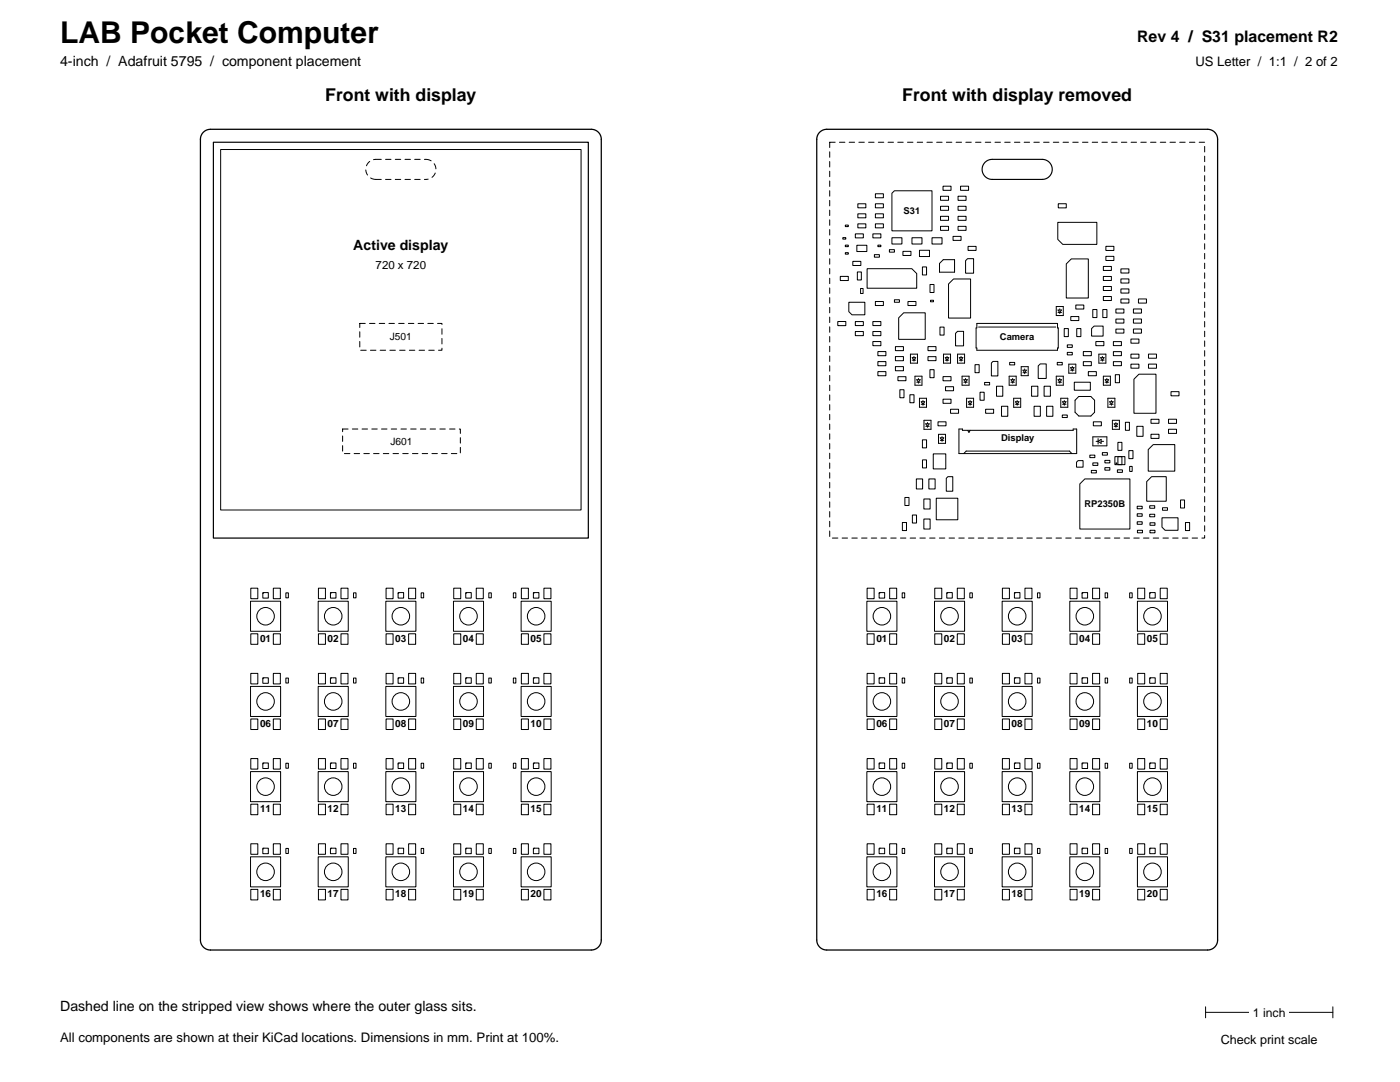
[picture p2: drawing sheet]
<svg xmlns="http://www.w3.org/2000/svg" width="279mm" height="216mm" viewBox="0 0 279 216" stroke-linecap="round" stroke-linejoin="round" font-family="sans-serif">
<g fill="none" stroke="#000" stroke-width=".2">
<path d="M51.7 38.7h1.6v.8h-1.6zM55.5 38.1h7.5v8h-8v-7.5zM64.7 39.2h1.6v.8h-1.6zM65.2 37.2h1.6v.8h-1.6zM68.2 39.2h1.6v.8h-1.6zM68.7 37.2h1.6v.8h-1.6zM44.7 55.2h1.6v.8h-1.6zM45.2 47.4h.6v.3h-.6zM45.7 50.4h.6v.3h-.6zM45.7 48.9h.6v.3h-.6zM45.7 44.9h.6v.3h-.6zM47.2 52.2h1.6v.8h-1.6z"/>
<path d="M47.7 46.7h1.6v.8h-1.6zM48 48.9h2v1.3h-2zM48.1 54.3h.8v1.6h-.8zM48.2 44.7h1.6v.8h-1.6zM48.2 40.7h1.6v.8h-1.6zM48.2 42.7h1.6v.8h-1.6zM48.8 57.6h.4v1h-.4zM50 53.6h9l.9 1v2.9h-9.9zM51.2 46.7h1.6v.8h-1.6zM51.5 50.8h1v.5h-1zM51.7 42.7h1.6v.8h-1.6zM51.7 40.7h1.6v.8h-1.6z"/>
<path d="M51.7 44.7h1.6v.8h-1.6zM52.2 48.9h.6v.3h-.6zM54.5 49.8h1v.5h-1zM55 47.4h2v1.3h-2zM55.5 59.8h1v.5h-1zM57.2 50.2h1.6v.8h-1.6zM59 47.4h2v1.3h-2zM60.5 49.9h2v1.3h-2zM61.1 53.3h.8v1.6h-.8zM62.6 56.8h.8v1.6h-.8zM62.7 59.9h.6v.3h-.6zM63 47.4h2v1.3h-2z"/>
<path d="M64.5 52.6l.7-.8h2.3v2.5h-3zM64.7 43.2h1.6v.8h-1.6zM64.7 45.2h1.6v.8h-1.6zM64.7 41.2h1.6v.8h-1.6zM66.3 56.7l1-1h3.4v7.8h-4.4zM67.2 47.2h1.6v.8h-1.6zM68.2 41.2h1.6v.8h-1.6zM68.2 45.2h1.6v.8h-1.6zM68.2 43.2h1.6v.8h-1.6zM69.7 52l.4-.4h1.2v2.9h-1.6zM70.2 49.2h1.6v.8h-1.6zM88.1 44.4h7.8v4.4h-6.8l-1-1z"/>
<path d="M88.2 40.7h1.6v.8h-1.6zM89.8 52.7l1-1h3.4v7.8h-4.4zM97.2 59.2h1.6v.8h-1.6zM97.2 53.2h1.6v.8h-1.6zM97.2 57.2h1.6v.8h-1.6zM97.2 55.2h1.6v.8h-1.6zM97.7 49.2h1.6v.8h-1.6zM97.7 51.2h1.6v.8h-1.6zM100.7 59.7h1.6v.8h-1.6zM100.7 55.7h1.6v.8h-1.6zM100.7 57.7h1.6v.8h-1.6zM100.7 53.7h1.6v.8h-1.6z"/>
<path d="M104.2 59.7h1.6v.8h-1.6zM44.2 64.2h1.6v.8h-1.6zM46.4 60.3h3.2v2.5h-2.6l-.6-.6zM47.7 64.2h1.6v.8h-1.6zM47.7 66.2h1.6v.8h-1.6zM51.2 68.2h1.6v.8h-1.6zM51.2 64.2h1.6v.8h-1.6zM51.2 66.2h1.6v.8h-1.6zM51.7 60.2h1.6v.8h-1.6zM52.2 70.2h1.6v.8h-1.6zM52.2 74.2h1.6v.8h-1.6zM52.2 72.2h1.6v.8h-1.6z"/>
<path d="M55.7 73.2h1.6v.8h-1.6zM55.7 71.2h1.6v.8h-1.6zM55.7 69.2h1.6v.8h-1.6zM56.2 75.2h1.6v.8h-1.6zM56.6 77.8h.8v1.6h-.8zM57.3 62.4h4.3v5.3h-5.2v-4.3zM58.2 60.2h1.6v.8h-1.6zM58.6 78.8h.8v1.6h-.8zM58.7 70.7h1.4v1.8h-1.4zM59 71.4h.8l-.4 .5zM59 71.9h.8M59.4 71.1v.3"/>
<path d="M59.4 71.9v.2M59.6 75.1h1.4v1.8h-1.4zM59.9 75.8h.8l-.4 .5zM59.9 76.3h.8M60.3 75.5v.3M60.3 76.3v.2M60.5 79.5h1.4v1.8h-1.4zM61.2 79.9v.3M62.2 69.2h1.6v.8h-1.6zM62.2 71.2h1.6v.8h-1.6zM62.6 73.8h.8v1.6h-.8zM64.6 65.3h.8v1.6h-.8z"/>
<path d="M65.2 75.2h1.6v.8h-1.6zM65.2 79.7h1.6v.8h-1.6zM65.3 70.7h1.4v1.8h-1.4zM65.7 71.4h.6l-.3 .5zM65.7 71.9h.6M65.7 77.2h1.6v.8h-1.6zM66 71.1v.3M66 71.9v.2M68.1 66.1h1.2v2.9h-1.6v-2.5zM68.1 70.7h1.4v1.8h-1.4zM68.4 71.4h.7l-.3 .5zM68.4 71.9h.7"/>
<path d="M68.8 71.1v.3M68.8 71.9v.2M69 75.1h1.4v1.8h-1.4zM69.4 75.8h.6l-.3 .5zM69.4 76.3h.6M69.7 75.5v.3M69.7 76.3v.2M69.9 79.5h1.4v1.8h-1.4zM70.6 79.9v.3M71.6 72.8h.8v1.6h-.8zM72.6 78.3h.8v1.6h-.8zM73.5 76.3h1v.5h-1z"/>
<path d="M74.8 72.4l.4-.3h1v2.9h-1.4zM75.9 77.1h1.2v2h-1.2zM78.4 75.1h1.4v1.8h-1.4zM78.5 72.3h1v.5h-1zM78.7 75.8h.8l-.4 .5zM78.7 76.3h.8M79.1 75.5v.3M79.1 76.3v.2M79.3 79.5h1.4v1.8h-1.4zM80 79.9v.3M80.8 73.2h1.4v1.8h-1.4zM81.1 73.9h.7l-.3 .5z"/>
<path d="M81.1 74.4h.7M81.5 73.6v.3M81.5 74.4v.2M82.9 77.1h1.2v2h-1.2zM84.6 72.6h1.2v2.9h-1.6v-2.5zM85.4 77.1h1.2v2h-1.2zM87.8 75.1h1.4v1.8h-1.4zM87.8 61.2h1.4v1.8h-1.4zM88 72.3h1v.5h-1zM88.1 75.8h.8l-.4 .5zM88.1 76.3h.8M88.1 61.9h.8l-.4 .5z"/>
<path d="M88.1 62.4h.8M88.5 61.6v.3M88.5 62.4v.2M88.5 75.5v.3M88.5 76.3v.2M88.7 79.5h1.4v1.8h-1.4zM89.4 65.6h.8v1.6h-.8zM89.4 79.9v.3M90 68.8h1v.5h-1zM90 70.3h1v.5h-1zM90.3 72.7h1.4v1.8h-1.4zM90.6 73.9h.8"/>
<path d="M90.6 73.4h.8l-.4 .5zM90.7 63.2h1.6v.8h-1.6zM91 73.1v.3M91 73.9v.2M91.4 76.3h3.2v1.6h-3.2zM91.7 60.9h1.6v.8h-1.6zM91.9 65.6h.8v1.6h-.8zM92.3 79.1h2.4l.7 .8v2.4l-.7 .7h-2.4l-.8-.7v-2.4zM93.2 70.2h1.6v.8h-1.6zM93.2 72.2h1.6v.8h-1.6zM94.2 74.2h1.6v.8h-1.6zM94.8 65.6l.6-.5h1.7v2h-2.3z"/>
<path d="M95.1 61.8h.8v1.6h-.8zM95.7 68.2h1.6v.8h-1.6zM96.3 70.7h1.4v1.8h-1.4zM96.7 71.4h.7l-.4 .5zM96.7 71.9h.7M97 71.1v.3M97 71.9v.2M97.1 61.8h.8v1.6h-.8zM97.2 75.1h1.4v1.8h-1.4zM97.6 75.8h.6l-.3 .5zM97.6 76.3h.6M97.9 75.5v.3"/>
<path d="M97.9 76.3v.2M98.1 79.5h1.4v1.8h-1.4zM98.8 79.9v.3M99.2 70.2h1.6v.8h-1.6zM99.2 72.2h1.6v.8h-1.6zM99.2 68.2h1.6v.8h-1.6zM99.6 74.8h.8v1.6h-.8zM99.7 63.7h1.6v.8h-1.6zM99.7 61.7h1.6v.8h-1.6zM99.7 65.7h1.6v.8h-1.6zM102.7 70.7h1.6v.8h-1.6zM102.7 67.7h1.6v.8h-1.6z"/>
<path d="M102.7 72.7h1.6v.8h-1.6zM103.2 61.7h1.6v.8h-1.6zM103.2 65.7h1.6v.8h-1.6zM103.2 63.7h1.6v.8h-1.6zM104.3 74.7h3.4v7.8h-4.4v-6.8zM106.2 70.7h1.6v.8h-1.6zM106.2 72.7h1.6v.8h-1.6zM110.7 78.2h1.6v.8h-1.6zM57.6 99.3h.8v1.6h-.8zM59.9 95.6h1.2v2h-1.2zM60.9 80.2h.6l-.3 .5zM60.9 80.7h.6"/>
<path d="M61.1 87.8h.8v1.6h-.8zM61.1 91.8h.8v1.6h-.8zM61.2 80.7v.2M61.4 99.6h1.2v2h-1.2zM61.4 83.9h1.4v1.8h-1.4zM61.8 84.6h.6l-.3 .5zM61.8 85.1h.6M62.1 84.3v.3M62.1 85.1v.2M62.4 95.6h1.2v2h-1.2zM63.2 90.6h2.6v3h-2.6zM63.8 99.4h4.4v4.3h-4.4z"/>
<path d="M64.2 84.2h1.6v.8h-1.6zM64.3 86.7h1.4v1.8h-1.4zM64.6 87.4h.8l-.4 .5zM64.6 87.9h.8M65 87.1v.3M65 87.9v.2M66.2 95.1h1v2.9h-1.4v-2.6zM66.7 81.7h1.6v.8h-1.6zM70.3 80.2h.6l-.3 .5zM70.3 80.7h.6M70.6 80.7v.2M73.7 81.7h1.6v.8h-1.6z"/>
<path d="M76.9 81.1h1.2v2h-1.2zM79.6 80.2h.8l-.4 .5zM79.6 80.7h.8M80 80.7v.2M83.4 81.1h1.2v2h-1.2zM85.9 81.1h1.2v2h-1.2zM89 82.8h1v.5h-1zM89.1 80.2h.6l-.3 .5zM89.1 80.7h.6M89.4 80.7v.2M92.1 91.9h1.1v1.3h-1.4v-1zM93.5 95.6h9v10h-10v-9z"/>
<path d="M94.5 90.8h1v.5h-1zM94.8 93.9h1v.5h-1zM95.1 92.4h1v.5h-1zM95.1 87.2h2.8v1.8h-2.8zM95.2 84.2h1.6v.8h-1.6zM95.7 88.1h.5M96.2 87.5v1.1M96.2 88.1l.6-.4v.8zM96.8 88.1h.5M97 90.3h1v.5h-1zM97.5 93.3h1v.5h-1zM97.5 91.9h1v.5h-1z"/>
<path d="M98.5 80.2h.6l-.3 .5zM98.5 80.7h.6M98.8 80.7v.2M99 83.9h1.4v1.8h-1.4zM99.3 84.6h.7l-.3 .5zM99.3 85.1h.7M99.5 91.1h2v1.6h-2zM99.7 84.3v.3M99.7 85.1v.2M100 93.8h1v.5h-1zM100.1 91.1h.8v1.6h-.8zM100.1 88.3h.8v1.6h-.8z"/>
<path d="M101.6 84.3h.8v1.6h-.8zM102.3 89.9h.8v1.6h-.8zM102.4 93.1h.6v1h-.6zM103.9 85.1h1.2v2h-1.2zM106.1 89.7l1.1-1h4.3v5.3h-5.4zM106.7 86.7h1.6v.8h-1.6zM106.7 83.7h1.6v.8h-1.6zM106.8 95.1h3v4.9h-4v-3.9zM110.2 85.7h1.6v.8h-1.6zM110.2 83.7h1.6v.8h-1.6zM112.6 99.8h.8v1.6h-.8zM50 120h6v6h-6z"/>
<path d="M50 117.4h1.4v2.1h-1.4zM52.5 118.2h1.1v1.1h-1.1zM52.7 118.2l-.2 .3M54.5 117.4h1.4v2.1h-1.4zM57 118.3h.6v1h-.6zM57.1 104.3h.8v1.6h-.8zM59.1 102.8h.8v1.6h-.8zM61.4 103.6h1.2v2h-1.2zM63.5 120h6v6h-6zM63.5 117.4h1.4v2.1h-1.4zM66 118.2h1.1v1.1h-1.1zM66.2 118.2l-.2 .3"/>
<path d="M68 117.4h1.4v2.1h-1.4zM70.6 118.3h.5v1h-.5zM77 120h6v6h-6zM77 117.4h1.5v2.1h-1.5zM79.5 118.2h1v1.1h-1zM79.7 118.2l-.2 .3M81.6 117.4h1.4v2.1h-1.4zM84.1 118.3h.5v1h-.5zM90.5 120h6v6h-6zM90.6 117.4h1.4v2.1h-1.4zM92.9 118.2h1.1v1.1h-1.1zM93.2 118.2l-.3 .3"/>
<path d="M95.1 117.4h1.4v2.1h-1.4zM97.6 118.3h.5v1h-.5zM102.4 118.3h.6v1h-.6zM103.9 101h1.1v.5h-1.1zM103.9 102.5h1.1v.5h-1.1zM103.9 104.1h1.1v.5h-1.1zM104 120h6v6h-6zM104 105.8h1v.5h-1zM104.1 117.4h1.4v2.1h-1.4zM106.4 102.6h1.1v.5h-1.1zM106.4 100.9h1.1v.5h-1.1zM106.4 118.2h1.1v1.1h-1.1z"/>
<path d="M106.5 105.8h1v.5h-1zM106.5 104.3h1v.5h-1zM106.7 118.2l-.3 .3M108.6 117.4h1.4v2.1h-1.4zM108.9 103.3h3.2v2.5h-2.6l-.6-.6zM109 101.3h1v.5h-1zM113.6 104.3h.8v1.6h-.8zM50 137h6v6h-6zM50 126.5h1.4v2.1h-1.4zM50 134.4h1.4v2.1h-1.4zM52.5 135.2h1.1v1.1h-1.1zM52.7 135.2l-.2 .3"/>
<path d="M54.5 126.5h1.4v2.1h-1.4zM54.5 134.4h1.4v2.1h-1.4zM57 135.3h.6v1h-.6zM63.5 137h6v6h-6zM63.5 134.4h1.4v2.1h-1.4zM63.5 126.5h1.4v2.1h-1.4zM66 135.2h1.1v1.1h-1.1zM66.2 135.2l-.2 .3M68 134.4h1.4v2.1h-1.4zM68 126.5h1.4v2.1h-1.4zM70.6 135.3h.5v1h-.5zM77 137h6v6h-6z"/>
<path d="M77 126.5h1.5v2.1h-1.5zM77 134.4h1.5v2.1h-1.5zM79.5 135.2h1v1.1h-1zM79.7 135.2l-.2 .3M81.6 126.5h1.4v2.1h-1.4zM81.6 134.4h1.4v2.1h-1.4zM84.1 135.3h.5v1h-.5zM90.5 137h6v6h-6zM90.6 126.5h1.4v2.1h-1.4zM90.6 134.4h1.4v2.1h-1.4zM92.9 135.2h1.1v1.1h-1.1zM93.2 135.2l-.3 .3"/>
<path d="M95.1 126.5h1.4v2.1h-1.4zM95.1 134.4h1.4v2.1h-1.4zM97.6 135.3h.5v1h-.5zM102.4 135.3h.6v1h-.6zM104 137h6v6h-6zM104.1 126.5h1.4v2.1h-1.4zM104.1 134.4h1.4v2.1h-1.4zM106.4 135.2h1.1v1.1h-1.1zM106.7 135.2l-.3 .3M108.6 126.5h1.4v2.1h-1.4zM108.6 134.4h1.4v2.1h-1.4zM50 154h6v6h-6z"/>
<path d="M50 143.5h1.4v2.1h-1.4zM50 151.4h1.4v2.1h-1.4zM52.5 152.2h1.1v1.1h-1.1zM52.7 152.2l-.2 .3M54.5 143.5h1.4v2.1h-1.4zM54.5 151.4h1.4v2.1h-1.4zM57 152.3h.6v1h-.6zM63.5 154h6v6h-6zM63.5 143.5h1.4v2.1h-1.4zM63.5 151.4h1.4v2.1h-1.4zM66 152.2h1.1v1.1h-1.1zM66.2 152.2l-.2 .3"/>
<path d="M68 143.5h1.4v2.1h-1.4zM68 151.4h1.4v2.1h-1.4zM70.6 152.3h.5v1h-.5zM77 154h6v6h-6zM77 143.5h1.5v2.1h-1.5zM77 151.4h1.5v2.1h-1.5zM79.5 152.2h1v1.1h-1zM79.7 152.2l-.2 .3M81.6 143.5h1.4v2.1h-1.4zM81.6 151.4h1.4v2.1h-1.4zM84.1 152.3h.5v1h-.5zM90.5 154h6v6h-6z"/>
<path d="M90.6 151.4h1.4v2.1h-1.4zM90.6 143.5h1.4v2.1h-1.4zM92.9 152.2h1.1v1.1h-1.1zM93.2 152.2l-.3 .3M95.1 151.4h1.4v2.1h-1.4zM95.1 143.5h1.4v2.1h-1.4zM97.6 152.3h.5v1h-.5zM102.4 152.3h.6v1h-.6zM104 154h6v6h-6zM104.1 151.4h1.4v2.1h-1.4zM104.1 143.5h1.4v2.1h-1.4zM106.4 152.2h1.1v1.1h-1.1z"/>
<path d="M106.7 152.2l-.3 .3M108.6 151.4h1.4v2.1h-1.4zM108.6 143.5h1.4v2.1h-1.4zM50 171h6v6h-6zM50 177.5h1.4v2.1h-1.4zM50 168.4h1.4v2.1h-1.4zM50 160.5h1.4v2.1h-1.4zM52.5 169.2h1.1v1.1h-1.1zM52.7 169.2l-.2 .3M54.5 177.5h1.4v2.1h-1.4zM54.5 168.4h1.4v2.1h-1.4zM54.5 160.5h1.4v2.1h-1.4z"/>
<path d="M57 169.3h.6v1h-.6zM63.5 171h6v6h-6zM63.5 160.5h1.4v2.1h-1.4zM63.5 177.5h1.4v2.1h-1.4zM63.5 168.4h1.4v2.1h-1.4zM66 169.2h1.1v1.1h-1.1zM66.2 169.2l-.2 .3M68 160.5h1.4v2.1h-1.4zM68 177.5h1.4v2.1h-1.4zM68 168.4h1.4v2.1h-1.4zM70.6 169.3h.5v1h-.5zM77 171h6v6h-6z"/>
<path d="M77 177.5h1.5v2.1h-1.5zM77 168.4h1.5v2.1h-1.5zM77 160.5h1.5v2.1h-1.5zM79.5 169.2h1v1.1h-1zM79.7 169.2l-.2 .3M81.6 177.5h1.4v2.1h-1.4zM81.6 168.4h1.4v2.1h-1.4zM81.6 160.5h1.4v2.1h-1.4zM84.1 169.3h.5v1h-.5zM90.5 171h6v6h-6zM90.6 177.5h1.4v2.1h-1.4zM90.6 168.4h1.4v2.1h-1.4z"/>
<path d="M90.6 160.5h1.4v2.1h-1.4zM92.9 169.2h1.1v1.1h-1.1zM93.2 169.2l-.3 .3M95.1 177.5h1.4v2.1h-1.4zM95.1 168.4h1.4v2.1h-1.4zM95.1 160.5h1.4v2.1h-1.4zM97.6 169.3h.5v1h-.5zM102.4 169.3h.6v1h-.6zM104 171h6v6h-6zM104.1 160.5h1.4v2.1h-1.4zM104.1 177.5h1.4v2.1h-1.4zM104.1 168.4h1.4v2.1h-1.4z"/>
<path d="M106.4 169.2h1.1v1.1h-1.1zM106.7 169.2l-.3 .3M108.6 160.5h1.4v2.1h-1.4zM108.6 177.5h1.4v2.1h-1.4zM108.6 168.4h1.4v2.1h-1.4z"/>
<circle cx="99.8" cy="92.5" r=".1"/>
<circle cx="53" cy="140" r="1.75"/>
<circle cx="53" cy="123" r="1.75"/>
<circle cx="66.5" cy="123" r="1.75"/>
<circle cx="66.5" cy="140" r="1.75"/>
<circle cx="80" cy="123" r="1.75"/>
<circle cx="80" cy="140" r="1.75"/>
<circle cx="93.5" cy="123" r="1.75"/>
<circle cx="93.5" cy="140" r="1.75"/>
<circle cx="107" cy="123" r="1.75"/>
<circle cx="107" cy="140" r="1.75"/>
<circle cx="53" cy="157" r="1.75"/>
<circle cx="66.5" cy="157" r="1.75"/>
<circle cx="80" cy="157" r="1.75"/>
<circle cx="93.5" cy="157" r="1.75"/>
<circle cx="107" cy="157" r="1.75"/>
<circle cx="53" cy="174" r="1.75"/>
<circle cx="66.5" cy="174" r="1.75"/>
<circle cx="80" cy="174" r="1.75"/>
<circle cx="93.5" cy="174" r="1.75"/>
<circle cx="107" cy="174" r="1.75"/>
</g>
<path d="M42.6 28.4h74.8v79h-74.8z" fill-rule="evenodd" fill="#fff" stroke="#000" stroke-width=".24"/>
<g fill="none" stroke="#000" stroke-width=".2">
<path d="M44 29.8h72v72h-72zM174.7 38.7h1.6v.8h-1.6zM178 38.6l.5-.5h7.5v8h-8zM187.7 39.2h1.6v.8h-1.6zM188.2 37.2h1.6v.8h-1.6zM191.2 39.2h1.6v.8h-1.6zM191.7 37.2h1.6v.8h-1.6zM167.7 55.2h1.6v.8h-1.6zM168.2 47.4h.6v.3h-.6zM168.7 50.4h.6v.3h-.6zM168.7 48.9h.6v.3h-.6zM168.7 44.9h.6v.3h-.6z"/>
<path d="M170.2 52.2h1.6v.8h-1.6zM170.7 46.7h1.6v.8h-1.6zM171 48.9h2v1.3h-2zM171.1 54.3h.8v1.6h-.8zM171.2 44.7h1.6v.8h-1.6zM171.2 40.7h1.6v.8h-1.6zM171.2 42.7h1.6v.8h-1.6zM171.8 57.6h.4v1h-.4zM173 53.6h9l.9 1v2.9h-9.9zM174.2 46.7h1.6v.8h-1.6zM174.5 50.8h1v.5h-1zM174.7 42.7h1.6v.8h-1.6z"/>
<path d="M174.7 40.7h1.6v.8h-1.6zM174.7 44.7h1.6v.8h-1.6zM175.2 48.9h.6v.3h-.6zM177.5 49.8h1v.5h-1zM178 47.4h2v1.3h-2zM178.5 59.8h1v.5h-1zM180.2 50.2h1.6v.8h-1.6zM182 47.4h2v1.3h-2zM183.5 49.9h2v1.3h-2zM184.1 53.3h.8v1.6h-.8zM185.6 56.8h.8v1.6h-.8zM185.7 59.9h.6v.3h-.6z"/>
<path d="M186 47.4h2v1.3h-2zM187.7 43.2h1.6v.8h-1.6zM187.7 45.2h1.6v.8h-1.6zM187.7 41.2h1.6v.8h-1.6zM188.2 51.8h2.3v2.5h-3v-1.7zM189.3 56.7l1-1h3.4v7.8h-4.4zM190.2 47.2h1.6v.8h-1.6zM191.2 41.2h1.6v.8h-1.6zM191.2 45.2h1.6v.8h-1.6zM191.2 43.2h1.6v.8h-1.6zM192.7 52l.4-.4h1.2v2.9h-1.6zM193.2 49.2h1.6v.8h-1.6z"/>
<path d="M211.1 44.4h7.8v4.4h-6.8l-1-1zM211.2 40.7h1.6v.8h-1.6zM213.8 51.7h3.4v7.8h-4.4v-6.8zM220.2 59.2h1.6v.8h-1.6zM220.2 53.2h1.6v.8h-1.6zM220.2 57.2h1.6v.8h-1.6zM220.2 55.2h1.6v.8h-1.6zM220.7 49.2h1.6v.8h-1.6zM220.7 51.2h1.6v.8h-1.6zM223.7 59.7h1.6v.8h-1.6zM223.7 55.7h1.6v.8h-1.6zM223.7 57.7h1.6v.8h-1.6z"/>
<path d="M223.7 53.7h1.6v.8h-1.6zM227.2 59.7h1.6v.8h-1.6zM167.2 64.2h1.6v.8h-1.6zM169.4 60.3h3.2v2.5h-2.6l-.6-.6zM170.7 64.2h1.6v.8h-1.6zM170.7 66.2h1.6v.8h-1.6zM174.2 68.2h1.6v.8h-1.6zM174.2 64.2h1.6v.8h-1.6zM174.2 66.2h1.6v.8h-1.6zM174.7 60.2h1.6v.8h-1.6zM175.2 70.2h1.6v.8h-1.6zM175.2 74.2h1.6v.8h-1.6z"/>
<path d="M175.2 72.2h1.6v.8h-1.6zM178.7 73.2h1.6v.8h-1.6zM178.7 71.2h1.6v.8h-1.6zM178.7 69.2h1.6v.8h-1.6zM179.2 75.2h1.6v.8h-1.6zM179.6 77.8h.8v1.6h-.8zM180.3 62.4h4.3v5.3h-5.2v-4.3zM181.2 60.2h1.6v.8h-1.6zM181.6 78.8h.8v1.6h-.8zM181.7 70.7h1.4v1.8h-1.4zM182 71.4h.7l-.3 .5zM182 71.9h.7"/>
<path d="M182.4 71.1v.3M182.4 71.9v.2M182.6 75.1h1.4v1.8h-1.4zM182.9 75.8h.8l-.4 .5zM182.9 76.3h.8M183.3 75.5v.3M183.3 76.3v.2M183.5 79.5h1.4v1.8h-1.4zM184.2 79.9v.3M185.2 69.2h1.6v.8h-1.6zM185.2 71.2h1.6v.8h-1.6zM185.6 73.8h.8v1.6h-.8z"/>
<path d="M187.6 65.3h.8v1.6h-.8zM188.2 75.2h1.6v.8h-1.6zM188.2 79.7h1.6v.8h-1.6zM188.3 70.7h1.4v1.8h-1.4zM188.7 71.4h.7l-.4 .5zM188.7 71.9h.7M188.7 77.2h1.6v.8h-1.6zM189 71.1v.3M189 71.9v.2M191.1 66.1h1.2v2.9h-1.6v-2.5zM191.1 70.7h1.4v1.8h-1.4zM191.4 71.4h.8l-.4 .5z"/>
<path d="M191.4 71.9h.8M191.8 71.1v.3M191.8 71.9v.2M192 75.1h1.4v1.8h-1.4zM192.3 75.8h.7l-.3 .5zM192.3 76.3h.7M192.7 75.5v.3M192.7 76.3v.2M192.9 79.5h1.4v1.8h-1.4zM193.6 79.9v.3M194.6 72.8h.8v1.6h-.8zM195 64.5h16.1v.9h.1v4h-.1v.5h-16.1v-.5h-.2v-4h.2z"/>
<path d="M195.3 65.3h15.4M195.6 78.3h.8v1.6h-.8zM196.5 76.3h1v.5h-1zM197.8 72.4l.4-.3h1v2.9h-1.4zM198.9 77.1h1.2v2h-1.2zM201.4 75.1h1.4v1.8h-1.4zM201.5 72.3h1v.5h-1zM201.8 75.8h.7l-.4 .5zM201.8 76.3h.7M202.1 75.5v.3M202.1 76.3v.2M202.3 79.5h1.4v1.8h-1.4z"/>
<path d="M203 79.9v.3M203.8 73.2h1.4v1.8h-1.4zM204.1 73.9h.8l-.4 .5zM204.1 74.4h.8M204.5 73.6v.3M204.5 74.4v.2M205.9 77.1h1.2v2h-1.2zM207.6 72.6h1.2v2.9h-1.6v-2.5zM208.4 77.1h1.2v2h-1.2zM210.8 75.1h1.4v1.8h-1.4zM210.8 61.2h1.4v1.8h-1.4zM211 72.3h1v.5h-1z"/>
<path d="M211.1 75.8h.8l-.4 .5zM211.1 76.3h.8M211.1 61.9h.8l-.4 .5zM211.1 62.4h.8M211.5 61.6v.3M211.5 62.4v.2M211.5 75.5v.3M211.5 76.3v.2M211.7 79.5h1.4v1.8h-1.4zM212.4 65.6h.8v1.6h-.8zM212.4 79.9v.3M213 68.8h1v.5h-1z"/>
<path d="M213 70.3h1v.5h-1zM213.3 72.7h1.4v1.8h-1.4zM213.6 73.9h.8M213.6 73.4h.8l-.4 .5zM213.7 63.2h1.6v.8h-1.6zM214 73.1v.3M214 73.9v.2M214.4 76.3h3.2v1.6h-3.2zM214.7 60.9h1.6v.8h-1.6zM214.9 65.6h.8v1.6h-.8zM215.3 79.1h2.4l.7 .8v2.4l-.7 .7h-2.4l-.8-.7v-2.4zM216.2 70.2h1.6v.8h-1.6z"/>
<path d="M216.2 72.2h1.6v.8h-1.6zM217.2 74.2h1.6v.8h-1.6zM218.1 61.8h.8v1.6h-.8zM218.4 65.1h1.7v2h-2.2v-1.5zM218.7 68.2h1.6v.8h-1.6zM219.3 70.7h1.4v1.8h-1.4zM219.6 71.4h.8l-.4 .5zM219.6 71.9h.8M220 71.1v.3M220 71.9v.2M220.1 61.8h.8v1.6h-.8zM220.2 75.1h1.4v1.8h-1.4z"/>
<path d="M220.5 75.8h.8l-.4 .5zM220.5 76.3h.8M220.9 75.5v.3M220.9 76.3v.2M221.1 79.5h1.4v1.8h-1.4zM221.8 79.9v.3M222.2 70.2h1.6v.8h-1.6zM222.2 72.2h1.6v.8h-1.6zM222.2 68.2h1.6v.8h-1.6zM222.6 74.8h.8v1.6h-.8zM222.7 63.7h1.6v.8h-1.6zM222.7 61.7h1.6v.8h-1.6z"/>
<path d="M222.7 65.7h1.6v.8h-1.6zM225.7 70.7h1.6v.8h-1.6zM225.7 67.7h1.6v.8h-1.6zM225.7 72.7h1.6v.8h-1.6zM226.2 61.7h1.6v.8h-1.6zM226.2 65.7h1.6v.8h-1.6zM226.2 63.7h1.6v.8h-1.6zM226.3 75.7l1-1h3.4v7.8h-4.4zM229.2 70.7h1.6v.8h-1.6zM229.2 72.7h1.6v.8h-1.6zM233.7 78.2h1.6v.8h-1.6zM180.6 99.3h.8v1.6h-.8z"/>
<path d="M182.9 95.6h1.2v2h-1.2zM183.8 80.2h.8l-.4 .5zM183.8 80.7h.8M184.1 87.8h.8v1.6h-.8zM184.1 91.8h.8v1.6h-.8zM184.2 80.7v.2M184.4 99.6h1.2v2h-1.2zM184.4 83.9h1.4v1.8h-1.4zM184.8 84.6h.6l-.3 .5zM184.8 85.1h.6M185.1 84.3v.3M185.1 85.1v.2"/>
<path d="M185.4 95.6h1.2v2h-1.2zM186.3 90.6h2.5v3h-2.5zM186.8 99.4h4.4v4.3h-4.4zM187.2 84.2h1.6v.8h-1.6zM187.3 86.7h1.4v1.8h-1.4zM187.7 87.4h.7l-.4 .5zM187.7 87.9h.7M188 87.1v.3M188 87.9v.2M189.2 95.1h.9v2.9h-1.3v-2.6zM189.7 81.7h1.6v.8h-1.6zM191.4 85.6h.7v.3h22.1v-.3h.7v4.9h-23.5z"/>
<path d="M192.3 90.5l.5-.5h20.6l.5 .5M193.3 80.2h.6l-.3 .5zM193.3 80.7h.6M193.6 80.7v.2M193.6 85.9l-.2 .4-.3-.4M196.7 81.7h1.6v.8h-1.6zM199.9 81.1h1.2v2h-1.2zM202.6 80.2h.7l-.3 .5zM202.6 80.7h.7M203 80.7v.2M206.4 81.1h1.2v2h-1.2zM208.9 81.1h1.2v2h-1.2z"/>
<path d="M212 82.8h1v.5h-1zM212 80.2h.8l-.4 .5zM212 80.7h.8M212.4 80.7v.2M214.8 92.2l.4-.3h1v1.3h-1.4zM215.5 96.6l1-1h9v10h-10zM217.5 90.8h1v.5h-1zM217.8 93.9h1v.5h-1zM218.1 92.4h1v.5h-1zM218.1 87.2h2.8v1.8h-2.8zM218.2 84.2h1.6v.8h-1.6zM218.7 88.1h.4"/>
<path d="M219.1 87.5v1.1M219.1 88.1l.7-.4v.8zM219.8 88.1h.4M220 90.3h1v.5h-1zM220.5 93.3h1v.5h-1zM220.5 91.9h1v.5h-1zM221.5 80.2h.6l-.3 .5zM221.5 80.7h.6M221.8 80.7v.2M222 83.9h1.4v1.8h-1.4zM222.4 84.6h.6l-.3 .5zM222.4 85.1h.6"/>
<path d="M222.5 91.1h2v1.6h-2zM222.7 84.3v.3M222.7 85.1v.2M223 93.8h1v.5h-1zM223.1 91.1h.8v1.6h-.8zM223.1 88.3h.8v1.6h-.8zM224.6 84.3h.8v1.6h-.8zM225.3 89.9h.8v1.6h-.8zM225.5 93.1h.5v1h-.5zM226.9 85.1h1.2v2h-1.2zM229.7 86.7h1.6v.8h-1.6zM229.7 83.7h1.6v.8h-1.6z"/>
<path d="M229.8 95.1h3v4.9h-3.9v-3.9zM230.1 88.7h4.4v5.3h-5.3v-4.3zM233.2 85.7h1.6v.8h-1.6zM233.2 83.7h1.6v.8h-1.6zM235.6 99.8h.8v1.6h-.8zM173 120h6v6h-6zM173 117.4h1.4v2.1h-1.4zM175.5 118.2h1.1v1.1h-1.1zM175.7 118.2l-.2 .3M177.5 117.4h1.4v2.1h-1.4zM180.1 118.3h.5v1h-.5zM180.1 104.3h.8v1.6h-.8z"/>
<path d="M182.1 102.8h.8v1.6h-.8zM184.4 103.6h1.2v2h-1.2zM186.5 120h6v6h-6zM186.5 117.4h1.5v2.1h-1.5zM189 118.2h1.1v1.1h-1.1zM189.2 118.2l-.2 .3M191.1 117.4h1.4v2.1h-1.4zM193.6 118.3h.4v1h-.4zM200 120h6v6h-6zM200.1 117.4h1.4v2.1h-1.4zM202.5 118.2h1.1v1.1h-1.1zM202.7 118.2l-.2 .3"/>
<path d="M204.6 117.4h1.4v2.1h-1.4zM207.1 118.3h.4v1h-.4zM213.5 120h6v6h-6zM213.6 117.4h1.4v2.1h-1.4zM215.9 118.2h1.1v1.1h-1.1zM216.2 118.2l-.3 .3M218 117.4h1.4v2.1h-1.4zM220.5 118.3h.5v1h-.5zM225.5 118.3h.5v1h-.5zM226.9 101h1v.5h-1zM226.9 102.5h1v.5h-1zM226.9 104.1h1v.5h-1z"/>
<path d="M227 120h6v6h-6zM227 105.8h1v.5h-1zM227.1 117.4h1.4v2.1h-1.4zM229.4 102.6h1v.5h-1zM229.4 100.9h1v.5h-1zM229.4 118.2h1.2v1.1h-1.2zM229.5 105.8h1v.5h-1zM229.5 104.3h1v.5h-1zM229.7 118.2l-.3 .3M231.5 117.4h1.4v2.1h-1.4zM231.9 103.3h3.2v2.5h-2.6l-.6-.6zM232 101.3h1v.5h-1z"/>
<path d="M236.6 104.3h.8v1.6h-.8zM173 137h6v6h-6zM173 126.5h1.4v2.1h-1.4zM173 134.4h1.4v2.1h-1.4zM175.5 135.2h1.1v1.1h-1.1zM175.7 135.2l-.2 .3M177.5 126.5h1.4v2.1h-1.4zM177.5 134.4h1.4v2.1h-1.4zM180.1 135.3h.5v1h-.5zM186.5 137h6v6h-6zM186.5 134.4h1.5v2.1h-1.5zM186.5 126.5h1.5v2.1h-1.5z"/>
<path d="M189 135.2h1.1v1.1h-1.1zM189.2 135.2l-.2 .3M191.1 134.4h1.4v2.1h-1.4zM191.1 126.5h1.4v2.1h-1.4zM193.6 135.3h.4v1h-.4zM200 137h6v6h-6zM200.1 126.5h1.4v2.1h-1.4zM200.1 134.4h1.4v2.1h-1.4zM202.5 135.2h1.1v1.1h-1.1zM202.7 135.2l-.2 .3M204.6 126.5h1.4v2.1h-1.4zM204.6 134.4h1.4v2.1h-1.4z"/>
<path d="M207.1 135.3h.4v1h-.4zM213.5 137h6v6h-6zM213.6 126.5h1.4v2.1h-1.4zM213.6 134.4h1.4v2.1h-1.4zM215.9 135.2h1.1v1.1h-1.1zM216.2 135.2l-.3 .3M218 126.5h1.4v2.1h-1.4zM218 134.4h1.4v2.1h-1.4zM220.5 135.3h.5v1h-.5zM225.5 135.3h.5v1h-.5zM227 137h6v6h-6zM227.1 126.5h1.4v2.1h-1.4z"/>
<path d="M227.1 134.4h1.4v2.1h-1.4zM229.4 135.2h1.2v1.1h-1.2zM229.7 135.2l-.3 .3M231.5 126.5h1.4v2.1h-1.4zM231.5 134.4h1.4v2.1h-1.4zM173 154h6v6h-6zM173 143.5h1.4v2.1h-1.4zM173 151.4h1.4v2.1h-1.4zM175.5 152.2h1.1v1.1h-1.1zM175.7 152.2l-.2 .3M177.5 143.5h1.4v2.1h-1.4zM177.5 151.4h1.4v2.1h-1.4z"/>
<path d="M180.1 152.3h.5v1h-.5zM186.5 154h6v6h-6zM186.5 143.5h1.5v2.1h-1.5zM186.5 151.4h1.5v2.1h-1.5zM189 152.2h1.1v1.1h-1.1zM189.2 152.2l-.2 .3M191.1 143.5h1.4v2.1h-1.4zM191.1 151.4h1.4v2.1h-1.4zM193.6 152.3h.4v1h-.4zM200 154h6v6h-6zM200.1 143.5h1.4v2.1h-1.4zM200.1 151.4h1.4v2.1h-1.4z"/>
<path d="M202.5 152.2h1.1v1.1h-1.1zM202.7 152.2l-.2 .3M204.6 143.5h1.4v2.1h-1.4zM204.6 151.4h1.4v2.1h-1.4zM207.1 152.3h.4v1h-.4zM213.5 154h6v6h-6zM213.6 151.4h1.4v2.1h-1.4zM213.6 143.5h1.4v2.1h-1.4zM215.9 152.2h1.1v1.1h-1.1zM216.2 152.2l-.3 .3M218 151.4h1.4v2.1h-1.4zM218 143.5h1.4v2.1h-1.4z"/>
<path d="M220.5 152.3h.5v1h-.5zM225.5 152.3h.5v1h-.5zM227 154h6v6h-6zM227.1 151.4h1.4v2.1h-1.4zM227.1 143.5h1.4v2.1h-1.4zM229.4 152.2h1.2v1.1h-1.2zM229.7 152.2l-.3 .3M231.5 151.4h1.4v2.1h-1.4zM231.5 143.5h1.4v2.1h-1.4zM173 171h6v6h-6zM173 177.5h1.4v2.1h-1.4zM173 168.4h1.4v2.1h-1.4z"/>
<path d="M173 160.5h1.4v2.1h-1.4zM175.5 169.2h1.1v1.1h-1.1zM175.7 169.2l-.2 .3M177.5 177.5h1.4v2.1h-1.4zM177.5 168.4h1.4v2.1h-1.4zM177.5 160.5h1.4v2.1h-1.4zM180.1 169.3h.5v1h-.5zM186.5 171h6v6h-6zM186.5 160.5h1.5v2.1h-1.5zM186.5 177.5h1.5v2.1h-1.5zM186.5 168.4h1.5v2.1h-1.5zM189 169.2h1.1v1.1h-1.1z"/>
<path d="M189.2 169.2l-.2 .3M191.1 160.5h1.4v2.1h-1.4zM191.1 177.5h1.4v2.1h-1.4zM191.1 168.4h1.4v2.1h-1.4zM193.6 169.3h.4v1h-.4zM200 171h6v6h-6zM200.1 177.5h1.4v2.1h-1.4zM200.1 168.4h1.4v2.1h-1.4zM200.1 160.5h1.4v2.1h-1.4zM202.5 169.2h1.1v1.1h-1.1zM202.7 169.2l-.2 .3M204.6 177.5h1.4v2.1h-1.4z"/>
<path d="M204.6 168.4h1.4v2.1h-1.4zM204.6 160.5h1.4v2.1h-1.4zM207.1 169.3h.4v1h-.4zM213.5 171h6v6h-6zM213.6 177.5h1.4v2.1h-1.4zM213.6 168.4h1.4v2.1h-1.4zM213.6 160.5h1.4v2.1h-1.4zM215.9 169.2h1.1v1.1h-1.1zM216.2 169.2l-.3 .3M218 177.5h1.4v2.1h-1.4zM218 168.4h1.4v2.1h-1.4zM218 160.5h1.4v2.1h-1.4z"/>
<path d="M220.5 169.3h.5v1h-.5zM225.5 169.3h.5v1h-.5zM227 171h6v6h-6zM227.1 160.5h1.4v2.1h-1.4zM227.1 177.5h1.4v2.1h-1.4zM227.1 168.4h1.4v2.1h-1.4zM229.4 169.2h1.2v1.1h-1.2zM229.7 169.2l-.3 .3M231.5 160.5h1.4v2.1h-1.4zM231.5 177.5h1.4v2.1h-1.4zM231.5 168.4h1.4v2.1h-1.4z"/>
<circle cx="222.8" cy="92.5" r=".1"/>
<circle cx="176" cy="140" r="1.75"/>
<circle cx="176" cy="123" r="1.75"/>
<circle cx="189.5" cy="140" r="1.75"/>
<circle cx="189.5" cy="123" r="1.75"/>
<circle cx="203" cy="140" r="1.75"/>
<circle cx="203" cy="123" r="1.75"/>
<circle cx="216.5" cy="140" r="1.75"/>
<circle cx="216.5" cy="123" r="1.75"/>
<circle cx="230" cy="123" r="1.75"/>
<circle cx="230" cy="140" r="1.75"/>
<circle cx="176" cy="157" r="1.75"/>
<circle cx="189.5" cy="157" r="1.75"/>
<circle cx="203" cy="157" r="1.75"/>
<circle cx="216.5" cy="157" r="1.75"/>
<circle cx="230" cy="157" r="1.75"/>
<circle cx="176" cy="174" r="1.75"/>
<circle cx="189.5" cy="174" r="1.75"/>
<circle cx="203" cy="174" r="1.75"/>
<circle cx="216.5" cy="174" r="1.75"/>
<circle cx="230" cy="174" r="1.75"/>
</g>
<path d="M75 31.8h10M75 35.8a2 2 0 0 1-2-2 2 2 0 0 1 2-2M75 35.8h10M85 31.8a2 2 0 0 1 2 2 2 2 0 0 1-2 2M165.6 28.4h74.8v79h-74.8zM71.8 64.5h16.4v5.4h-16.4zM68.4 85.6h23.5v4.9h-23.5z" fill="none" stroke="#000" stroke-width=".2" stroke-dasharray="1.1 .8"/>
<path d="M40.6 26.4l.6-.4 .8-.2h76a2 2 0 0 1 2 2v159.8a2 2 0 0 1-2 2h-76a2 2 0 0 1-2-2v-159.8l.2-.8z" fill="none" stroke="#000" stroke-width=".25"/>
<g fill="#fff">
<path d="M179.6 40.8h4.8v2.6h-4.8z" fill-rule="evenodd"/>
<path d="M215.7 99.3h9.6v2.6h-9.6z" fill-rule="evenodd"/>
<path d="M198.9 65.8h8.2v2.6h-8.2z" fill-rule="evenodd"/>
<path d="M199.1 86h8.1v2.6h-8.1z" fill-rule="evenodd"/>
</g>
<path d="M196.6 32.4l.6-.4 .8-.2h10a2 2 0 0 1 2 2 2 2 0 0 1-2 2h-10a2 2 0 0 1-1.8-1.2 2 2 0 0 1 .4-2.2z" fill="none" stroke="#000" stroke-width=".23"/>
<path d="M163.6 26.4l.6-.4 .8-.2h76a2 2 0 0 1 2 2v159.8a2 2 0 0 1-2 2h-76a2 2 0 0 1-2-2v-159.8l.2-.8z" fill="none" stroke="#000" stroke-width=".25"/>
<path d="M240.6 200.9v2.2M240.6 202h25.4M266 200.9v2.2" fill="none" stroke="#000" stroke-width=".2"/>
<path d="M249.3 200.3h8v3.2h-8z" fill-rule="evenodd" fill="#fff"/>
<text font-size="6" x="12" y="8.5">LAB Pocket Computer</text>
<g font-size="3.5">
<text x="64.9" y="20.1">Front with display</text>
<text x="180.1" y="20.1">Front with display removed</text>
</g>
<text font-size="3.2" x="226.9" y="8.3">Rev 4 / S31 placement R2</text>
<g font-size="2.8">
<text x="12" y="13.1">4-inch / Adafruit 5795 / component placement</text>
<text x="70.5" y="50">Active display</text>
<text x="12" y="201.8">Dashed line on the stripped view shows where the outer glass sits.</text>
</g>
<g font-size="2.6">
<text x="238.6" y="13.2">US Letter / 1:1 / 2 of 2</text>
<text x="12" y="208">All components are shown at their KiCad locations. Dimensions in mm. Print at 100%.</text>
</g>
<text font-size="2.5" x="243.6" y="208.2">Check print scale</text>
<text font-size="2.4" x="250.1" y="202.8">1 inch</text>
<text font-size="2.3" x="75" y="53.7">720 x 720</text>
<g font-size="2">
<text x="77.8" y="67.9">J501</text>
<text x="77.9" y="88.7">J601</text>
<text x="51.9" y="128.1">01</text>
<text x="65.4" y="128.1">02</text>
<text x="78.9" y="128.1">03</text>
<text x="92.4" y="128.1">04</text>
<text x="105.9" y="128.1">05</text>
<text x="174.9" y="128.1">01</text>
<text x="188.4" y="128.1">02</text>
<text x="201.9" y="128.1">03</text>
<text x="215.4" y="128.1">04</text>
<text x="228.9" y="128.1">05</text>
<text x="51.9" y="145.1">06</text>
<text x="65.4" y="145.1">07</text>
<text x="78.9" y="145.1">08</text>
<text x="92.4" y="145.1">09</text>
<text x="105.9" y="145.1">10</text>
<text x="174.9" y="145.1">06</text>
<text x="188.4" y="145.1">07</text>
<text x="201.9" y="145.1">08</text>
<text x="215.4" y="145.1">09</text>
<text x="228.9" y="145.1">10</text>
<text x="51.9" y="162.1">11</text>
<text x="65.4" y="162.1">12</text>
<text x="78.9" y="162.1">13</text>
<text x="92.4" y="162.1">14</text>
<text x="105.9" y="162.1">15</text>
<text x="174.9" y="162.1">11</text>
<text x="188.4" y="162.1">12</text>
<text x="201.9" y="162.1">13</text>
<text x="215.4" y="162.1">14</text>
<text x="228.9" y="162.1">15</text>
<text x="51.9" y="179.1">16</text>
<text x="65.4" y="179.1">17</text>
<text x="78.9" y="179.1">18</text>
<text x="92.4" y="179.1">19</text>
<text x="105.9" y="179.1">20</text>
<text x="174.9" y="179.1">16</text>
<text x="188.4" y="179.1">17</text>
<text x="201.9" y="179.1">18</text>
<text x="215.4" y="179.1">19</text>
<text x="228.9" y="179.1">20</text>
</g>
<g font-size="1.9">
<text x="180.3" y="42.7">S31</text>
<text x="199.6" y="67.8">Camera</text>
<text x="199.8" y="87.9">Display</text>
<text x="216.4" y="101.2">RP2350B</text>
</g>
</svg>
